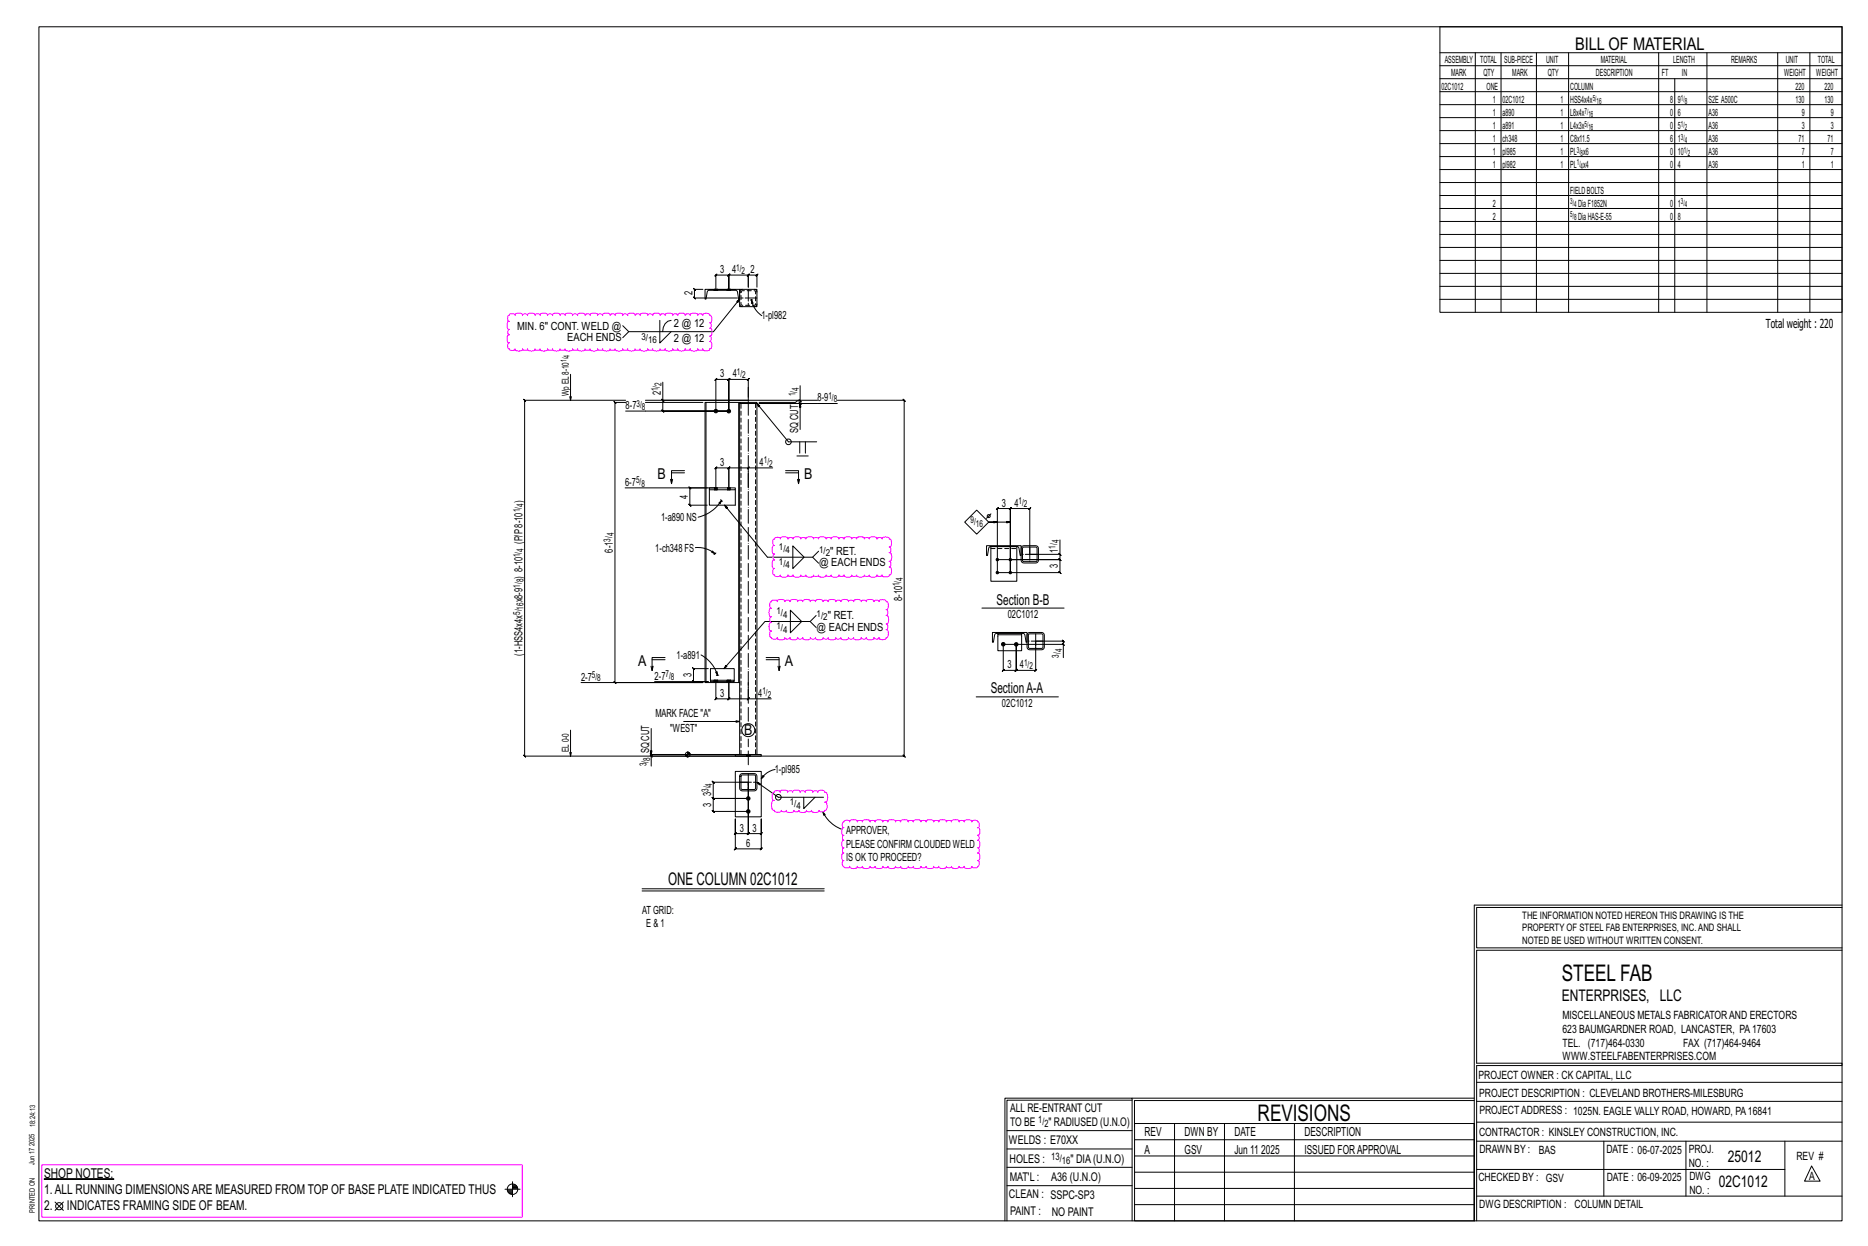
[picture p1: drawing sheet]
<svg xmlns="http://www.w3.org/2000/svg" width="914mm" height="610mm" viewBox="0 0 914 610" stroke-linecap="round" stroke-linejoin="round" font-family="sans-serif">
<g fill="#000" stroke="#000" stroke-width=".49">
<path d="M22 577h34z"/>
<circle cx="350" cy="201" r=".9"/>
<circle cx="357" cy="201" r=".9"/>
<circle cx="488" cy="274" r=".6"/>
<circle cx="495" cy="274" r=".6"/>
<circle cx="488" cy="280" r=".6"/>
<circle cx="495" cy="280" r=".6"/>
<circle cx="491" cy="315" r=".9"/>
<circle cx="497" cy="315" r=".9"/>
<circle cx="366" cy="391" r=".9"/>
<circle cx="366" cy="397" r=".9"/>
</g>
<g fill="none" stroke="#000" stroke-width=".49">
<path d="M19 13h883v584h-883zM705 13h197v140h-197zM705 26h197M705 32h197M705 39h197M722 26v127M735 26v127M752 26v127M768 26v127M812 26v127M820 39v114M836 26v127"/>
<path d="M870 26v127M886 26v127M705 45h197M705 51h197M705 58h197M705 64h197M705 70h197M705 77h197M705 83h197M705 89h197M705 96h197M705 102h197"/>
<path d="M705 108h197M705 115h197M705 121h197M705 127h197M705 134h197M323 157v11l6-6M329 157a5 5 0 0 0-5 5M344 142h-4l-1-1 1 1v4l-1-1 1 1h21M345 142h17v4l-1-3-1-1h-13l-1 4h-1zM350 142h.1M351 142h.1M356 142h.1"/>
<path d="M358 142h.1M362 142h9v8h-9zM362 146l-13 16h-41l-3-3M367 147h1M368 147l1 1-1 1zM368 147a12 12 0 0 0 5 7M368 147h.1M371 141v-6v-1l-1 1h1h-5l1-1-1 1v6v-6l1-1-1 1h-9v-1l-1 1h1v7v-7v-1l-1 1h1h-7l1-1-1 1v7M705 140h197M705 146h197M308 162l-3 3M279 183v13"/>
<path d="M306 196h-49l-1-1 1 1v174l-1-1 1 1h109M306 197h-5v-1l1 1h-1v137v-1l1 1h-1h43h-60M316 196h84M316 197h28M324 195l1 1zM324 187v9h42v-10l1-1-1 1h-9v-1l-1 1h1v15v-15v-1l-1 1h1h-7l1-1-1 1v15M324 196v5l1 1-1-1h33h-51M346 197h-1v137h1M362 197h-16v137h16M362 197h9h-9zM362 197v137M362 197v172"/>
<path d="M363 197h6M391 196l1 1zM392 189v7h-2l-1 1h-17M392 196v1h-1l1 1v-1h-20h38M392 197v13M410 196h33l-1-1 1 1v174l-1-1 1 1h-77M391 216v6M394 216v6M400 216h-14l-15-19 1 2h-1v-2v172M328 235l1 2M329 231h6M335 230h-6v7v-2"/>
<path d="M346 239h-8l-1-1 1 1v8h-1l1 1v-1h8M347 239h13v1h-13zM347 240v7h13v-7M350 239h.1M350 240h.1M351 239h.1M351 240h.1M356 239h.1M356 240h.1M357 239h.1M357 240h.1M366 229l1-1-1 1z"/>
<path d="M366 229h-9v-1l-1 1h1v10v-10v-1l-1 1h1h-7l1-1-1 1v10h-44M378 229h-12v10M385 230h6v7v-2M385 231h6M390 223h6M390 235l1 2M352 246l1-1-1 2zM353 244v1M353 245a18 18 0 0 1-11 8M353 245h1M355 247l21 26h22l3-3M478 250l6 5-6 6-6-6z"/>
<path d="M485 251l-2 3M488 255h-4h11M340 268a13 13 0 0 1 10 3M349 270l1 1-2-1zM350 271h-1M350 271h.1M388 267l6 6-6 5zM398 273l3 3M483 267h17v5h-1v-4l-1-1-13 1-2 4zM485 267v17h13v-17M500 267h8v8h-8zM501 268h6v7h-6z"/>
<path d="M518 271l1 1zM519 264v7h-15v-22l1-1-1 1h-9v-1l-1 1h1v31v-31v-1l-1 1h1h-7l1-1-1 1v31h31v1l-1-1h1v-6l-1-1 1 1h-31M519 271v3l-1-1 1 1h-24M387 299l5 5-5 6zM481 298h40M397 304l3 3M400 301l-3 3h-23l-20 23M486 309h17v5h-1v-4h-1h-14l-1 4zM488 310v1h12v-1M488 311v7h12v-7M503 310h8v8h-8zM504 310h6v7h-6z"/>
<path d="M520 315l1 1zM521 315v-1l-1-1 1 1h-14v14v-1l-1 1h1h-10l1-1-1 1v-13v13l1-1-1 1h-6l1-1-1 1v-13h30v7M319 326v2M319 323h7M326 322h-7v6l1-2M343 320a17 17 0 0 1 8 10M347 327h-8l1 1-1-1v6l1 1-1-1h8h-27M348 333h11h-11zM348 333v-6h11v6M350 333h.1M350 329h1v1zM350 333v9l1-1-1 1h7h-1l1-1v1v-9v9h-1l1-1v1h9"/>
<path d="M351 330h.1M351 333h.1M352 330h-1M356 333h.1M358 333h.1M366 334v8h12M375 322h6v6l1-2M375 323h6M381 326v2M279 357v13M319 356v13M335 353h27"/>
<path d="M366 342l1-1zM478 341h40M318 369l1 1zM335 369h9M336 369h1M336 370h1M337 368v3M337 369h1M337 368h1M337 368h.1M360 369h13v1h-13zM360 377h13v23h-13z"/>
<path d="M362 379h8v8h-8zM363 379h7v7h-7zM365 369h.1M365 370h.1M366 370h-47v5M366 369h-47h-1l1 1v-1v1M367 369h.1M367 370h.1M373 379l1 1-1 1zM379 376a11 11 0 0 0-6 5M366 383v25l1-1-1 1h7h-1l1-1v1v-7v14l-1 1 1-1h-13l-1 1 1-1v-14v7h-1l1-1v1h6l1-1-1 1zM366 383h-17v-1l1 1h-1v8v-1l1 1h-1h17h-17v-1l1 1h-1v6v-1l1 1h-1h17"/>
<path d="M371 383l10 7h22M393 390v6l6-6M403 397l1 2h-1zM403 397a17 17 0 0 0 9 9M314 435h89M314 436h89M722 443v154M722 443h180M902 444h-179v20h179M902 465h-179v55h179v1h-179v76M554 538h-61v59M554 537h168"/>
<path d="M722 538h-167v13M723 539h179M723 530h179M493 553h61M555 550h167v47h-167zM555 558h167M575 550v47M599 550v47M634 550v47M723 549h179M723 558h179M785 558v27"/>
<path d="M825 558v27M874 558v27M251 578v8M251 580h1M493 571h61M493 562h61M555 573h167M555 566h167M723 572h151M887 570l4 8h-8zM27 588l4 4M31 588l-4 4"/>
<path d="M247 582h8M248 582h3M248 583h3M249 583h2M249 584h2M251 581h2M251 580h2M492 597v-60h62v60M493 580h61M555 589h167M555 581h167M723 585h179"/>
<circle cx="386" cy="216" r="1.4"/>
<circle cx="484" cy="253" r=".7"/>
<circle cx="366" cy="357" r="3"/>
<circle cx="337" cy="369" r="1.2"/>
<circle cx="381" cy="390" r="1.4"/>
<circle cx="29" cy="590" r="1.8"/>
<circle cx="251" cy="582" r="2.6"/>
</g>
<path d="M249 154a2 2 0 0 1 3 0 2.1 2.1 0 0 1 4 0 1.4 1.4 0 0 1 2 0 2.1 2.1 0 0 1 4 0 1.4 1.4 0 0 1 2 0 2.1 2.1 0 0 1 4 0 1.5 1.5 0 0 1 3 0 2.1 2.1 0 0 1 3 0 1.5 1.5 0 0 1 3 0 2.1 2.1 0 0 1 3 0 1.5 1.5 0 0 1 3 0 2.1 2.1 0 0 1 3 0 1.5 1.5 0 0 1 3 0 2.1 2.1 0 0 1 4 0 1.4 1.4 0 0 1 2 0 2.1 2.1 0 0 1 4 0 1.4 1.4 0 0 1 2 0 2.1 2.1 0 0 1 4 0 1.4 1.4 0 0 1 2 0 2.1 2.1 0 0 1 4 0 1.4 1.4 0 0 1 2 0 2.1 2.1 0 0 1 4 0 1.5 1.5 0 0 1 3 0 2.1 2.1 0 0 1 3 0 1.5 1.5 0 0 1 3 0 2.1 2.1 0 0 1 3 0 1.5 1.5 0 0 1 3 0 2.1 2.1 0 0 1 3 0 1.5 1.5 0 0 1 3 0 2.1 2.1 0 0 1 4 0 1.4 1.4 0 0 1 2 0 2.2 2.2 0 0 1 4 0v2v2h-1l1 1-1 2h1l1 1-1 2h-1l1 1v2a2.6 2.6 0 0 1-1 4l-1 1-2-1h-1h-1h-1l-1 1-2-1h-1h-2l-1 1-2-1h-1h-2l-2 1-1-1h-2h-1l-2 1-1-1h-2h-1l-2 1-1-1h-1h-1h-1l-2 1-2-1h-1h-1l-2 1-2-1h-1h-1h-1l-1 1-2-1h-1h-1h-1l-1 1-2-1h-1h-2l-1 1-2-1h-1h-2l-2 1-1-1h-2h-1l-2 1-1-1h-2h-1l-2 1-1-1h-1h-1h-1l-2 1-2-1h-1h-1l-2 1-2-1a2.1 2.1 0 0 1-3 0 2.1 2.1 0 0 1 0-3 2.2 2.2 0 0 1 0-4 1.5 1.5 0 0 1 0-3 2.2 2.2 0 0 1 0-4zM379 264a2.1 2.1 0 0 1 3 0 2.1 2.1 0 0 1 4 0 1.4 1.4 0 0 1 2 0 2.1 2.1 0 0 1 4 0 1.4 1.4 0 0 1 2 0 2.1 2.1 0 0 1 4 0 1.5 1.5 0 0 1 3 0 2.1 2.1 0 0 1 3 0 1.5 1.5 0 0 1 3 0 2.1 2.1 0 0 1 4 0 1.4 1.4 0 0 1 2 0 2.1 2.1 0 0 1 4 0 1.4 1.4 0 0 1 2 0 2.1 2.1 0 0 1 4 0 1.5 1.5 0 0 1 3 0 2.1 2.1 0 0 1 3 0 1.5 1.5 0 0 1 3 0 2.3 2.3 0 0 1 4 0v2v1l-1 1a1.6 1.6 0 0 1 0 2 2.5 2.5 0 0 1 0 5 1.6 1.6 0 0 1 0 2 2.5 2.5 0 0 1 0 5h-1h-2v-1a1.5 1.5 0 0 1-3 0 2.1 2.1 0 0 1-3 0 1.5 1.5 0 0 1-3 0 2.1 2.1 0 0 1-4 0 1.4 1.4 0 0 1-2 0 2.1 2.1 0 0 1-4 0 1.4 1.4 0 0 1-2 0 2.1 2.1 0 0 1-4 0 1.5 1.5 0 0 1-3 0 2.1 2.1 0 0 1-3 0 1.5 1.5 0 0 1-3 0 2.1 2.1 0 0 1-4 0 1.4 1.4 0 0 1-2 0 2.1 2.1 0 0 1-4 0 1.4 1.4 0 0 1-2 0 2.1 2.1 0 0 1-4 0 2.1 2.1 0 0 1-3 0 2.1 2.1 0 0 1 0-3 2.4 2.4 0 0 1 0-4 1.6 1.6 0 0 1 0-3 2.4 2.4 0 0 1 0-4l-1-1zM377 295a2.1 2.1 0 0 1 3-1 2.1 2.1 0 0 1 4 0 1.5 1.5 0 0 1 3 0 2.1 2.1 0 0 1 3 0 1.5 1.5 0 0 1 3 0 2.1 2.1 0 0 1 4 0 1.4 1.4 0 0 1 2 0 2.1 2.1 0 0 1 4 0 1.4 1.4 0 0 1 2 0 2.1 2.1 0 0 1 4 0 1.5 1.5 0 0 1 3 0 2.1 2.1 0 0 1 3 0 1.5 1.5 0 0 1 3 0 2.1 2.1 0 0 1 4 0 1.4 1.4 0 0 1 2 0 2.1 2.1 0 0 1 4 0 1.4 1.4 0 0 1 2 0 2.3 2.3 0 0 1 4 0l1 2v2h-1a1.6 1.6 0 0 1 0 3 2.4 2.4 0 0 1 0 4 1.6 1.6 0 0 1 0 3 2.5 2.5 0 0 1 0 4l-2 1h-1l-1-1a1.4 1.4 0 0 1-2 0 2.1 2.1 0 0 1-4 0 1.4 1.4 0 0 1-2 0 2.1 2.1 0 0 1-4 0 1.5 1.5 0 0 1-3 0 2.1 2.1 0 0 1-3 0 1.5 1.5 0 0 1-3 0 2.1 2.1 0 0 1-4 0 1.4 1.4 0 0 1-2 0 2.1 2.1 0 0 1-4 0 1.4 1.4 0 0 1-2 0 2.1 2.1 0 0 1-4 0 1.5 1.5 0 0 1-3 0 2.1 2.1 0 0 1-3 0 1.5 1.5 0 0 1-3 0 2.1 2.1 0 0 1-4 0 2.1 2.1 0 0 1-2 0 2.1 2.1 0 0 1 0-3 2.4 2.4 0 0 1 0-4 1.6 1.6 0 0 1 0-3 2.4 2.4 0 0 1 0-4l-1-1zM378 388a2.7 2.7 0 0 1 4-1v1a2.1 2.1 0 0 1 4 0 1.4 1.4 0 0 1 2 0 2.1 2.1 0 0 1 4 0 1.4 1.4 0 0 1 2 0 2.1 2.1 0 0 1 4 0 1.4 1.4 0 0 1 2 0 2 2 0 0 1 4 0 2.7 2.7 0 0 1 0 4 2.5 2.5 0 0 1 0 4 2.5 2.5 0 0 1-3 1v-1a2.1 2.1 0 0 1-4 0 1.4 1.4 0 0 1-2 0 2.1 2.1 0 0 1-4 0 1.4 1.4 0 0 1-2 0 2.1 2.1 0 0 1-4 0 1.5 1.5 0 0 1-3 0 1.9 1.9 0 0 1-3 0 2.7 2.7 0 0 1 0-4l-1-1zM413 402l2-1 1 1a2.1 2.1 0 0 1 4 0 1.4 1.4 0 0 1 2 0 2.1 2.1 0 0 1 4 0 1.4 1.4 0 0 1 2 0 2.1 2.1 0 0 1 4 0 1.5 1.5 0 0 1 3 0 2.1 2.1 0 0 1 3 0 1.5 1.5 0 0 1 3 0 2.1 2.1 0 0 1 4 0 1.4 1.4 0 0 1 2 0 2.1 2.1 0 0 1 4 0 1.4 1.4 0 0 1 2 0 2.1 2.1 0 0 1 4 0 1.5 1.5 0 0 1 3 0 2.1 2.1 0 0 1 3 0 1.5 1.5 0 0 1 3 0 2.1 2.1 0 0 1 4 0 1.4 1.4 0 0 1 2 0 2.1 2.1 0 0 1 4 0 2 2 0 0 1 3 0 2 2 0 0 1 0 3 2.1 2.1 0 0 1 0 4 1.4 1.4 0 0 1 0 2 2.1 2.1 0 0 1 0 4 1.4 1.4 0 0 1 0 2 2.1 2.1 0 0 1 0 4 2 2 0 0 1 0 3 2 2 0 0 1-3 0 2.1 2.1 0 0 1-4 0 1.4 1.4 0 0 1-2 0 2.1 2.1 0 0 1-4 0 1.5 1.5 0 0 1-3 0 2.1 2.1 0 0 1-3 0 1.5 1.5 0 0 1-3 0 2.1 2.1 0 0 1-4 0 1.4 1.4 0 0 1-2 0 2.1 2.1 0 0 1-4 0 1.4 1.4 0 0 1-2 0 2.1 2.1 0 0 1-4 0 1.5 1.5 0 0 1-3 0 2.1 2.1 0 0 1-3 0 1.5 1.5 0 0 1-3 0 2.1 2.1 0 0 1-4 0 1.4 1.4 0 0 1-2 0 2.1 2.1 0 0 1-4 0 1.4 1.4 0 0 1-2 0 2.1 2.1 0 0 1-4 0 2 2 0 0 1-3 0 2 2 0 0 1 0-3 2.1 2.1 0 0 1 0-4 1.4 1.4 0 0 1 0-2 2.1 2.1 0 0 1 0-4 1.4 1.4 0 0 1 0-2 2.1 2.1 0 0 1 0-4 2 2 0 0 1 0-3zM21 570h235v26h-235z" fill="none" stroke="#f0f" stroke-width=".5"/>
<g fill="none" stroke="#000" stroke-width=".49" stroke-dasharray="2 1.4">
<path d="M350 142h.1M350 142h1M351 142h.1M356 142h.1M356 142h1zM357 142h.1M357 142h1M358 142h.1M362 149l1 1M363 143h-1M363 142h7v7h-7zM363 142h-1v1h1"/>
<path d="M369 150l2-1M371 143l-2-1M370 197v172M350 239v1M350 239h.1M350 239l1 1zM350 240h.1M351 239v1M351 239h.1M351 240h.1M351 240v-1M356 239v1"/>
<path d="M356 239h.1M357 239l-1 1M357 239v1zM357 240h.1M357 239v1M357 239h.1M357 240v-1M485 268h13M350 333h.1M350 333h1M351 333h.1M356 333h.1"/>
<path d="M356 333h1zM357 333h.1M357 333h1M358 333h.1M362 380h1zM363 369v-172M365 369h.1M365 369v1M365 370h.1M366 370v-1M366 369v1zM366 370l1-1"/>
<path d="M366 369h1M367 370v-1M367 370h.1"/>
</g>
<path d="M366 353v-164M366 374v-12" fill="none" stroke="#000" stroke-width=".49" stroke-dasharray="6.8 1 0 1"/>
<path d="M366 142v8M371 146h-9M504 268v7M508 271h-7M507 310v7M511 314h-8M366 378v9M362 383h9" fill="none" stroke="#000" stroke-width=".49" stroke-dasharray="5.8 1 1 1"/>
<g font-size="11.2">
<text x="764" y="480">STEEL FAB</text>
<text x="616" y="548">REVISIONS</text>
</g>
<g font-size="8.6">
<text x="771" y="24">BILL OF MATERIAL</text>
<text x="327" y="433">ONE COLUMN 02C1012</text>
</g>
<g font-size="7.9">
<text x="765" y="490">ENTERPRISES, LLC</text>
<text x="846" y="569">25012</text>
<text x="841" y="581">02C1012</text>
</g>
<g font-size="7.3">
<text x="322" y="234">B</text>
<text x="394" y="234">B</text>
<text x="488" y="296">Section B-B</text>
<text x="312" y="326">A</text>
<text x="384" y="326">A</text>
<text x="485" y="339">SectionA-A</text>
<text x="364" y="360">B</text>
</g>
<g font-size="6.6">
<text x="22" y="576">SHOP NOTES:</text>
<text x="22" y="584">1.ALL RUNNING DIMENSIONSARE MEASURED FROM TOP OF BASE PLATE INDICATED THUS</text>
<text x="22" y="592">2.</text>
<text x="33" y="592">INDICATES FRAMING SIDE OF BEAM.</text>
</g>
<g font-size="6.1">
<text x="864" y="161">Total weight : 220</text>
<text x="560" y="556">REV</text>
<text x="580" y="556">DWN BY</text>
<text x="604" y="556">DATE</text>
<text x="639" y="556">DESCRIPTION</text>
<text x="560" y="564">A</text>
<text x="580" y="564">GSV</text>
<text x="604" y="564">Jun 11</text>
<text x="617" y="564">2025</text>
<text x="639" y="564">ISSUED FORAPPROVAL</text>
</g>
<g font-size="5.9">
<text x="494" y="560">WELDS : E70XX</text>
<text x="494" y="569">HOLES :</text>
<text x="524" y="569">&quot; DIA(U.N.O)</text>
<text x="494" y="578">MAT'L :</text>
<text x="515" y="578">A36 (U.N.O)</text>
<text x="494" y="586">CLEAN : SSPC-SP3</text>
<text x="495" y="595">PAINT :</text>
<text x="515" y="595">NO PAINT</text>
</g>
<g font-size="5.8">
<text x="494" y="544">ALL RE-ENTRANT CUT</text>
<text x="494" y="551">TO BE</text>
<text x="513" y="551">&quot; RADIUSED (U.N.O)</text>
</g>
<g font-size="5.6">
<text x="765" y="499">MISCELLANEOUS METALS FABRICATORAND ERECTORS</text>
<text x="765" y="505">623 BAUMGARDNER ROAD, LANCASTER, PA17603</text>
<text x="765" y="512">TEL. (717)464-0330</text>
<text x="824" y="512">FAX (717)464-9464</text>
<text x="765" y="519">WWW.STEELFABENTERPRISES.COM</text>
<text x="724" y="528">PROJECT OWNER : CK CAPITAL, LLC</text>
<text x="724" y="537">PROJECT DESCRIPTION : CLEVELAND BROTHERS-MILESBURG</text>
<text x="724" y="545">PROJECTADDRESS : 1025N. EAGLE VALLY ROAD, HOWARD, PA16841</text>
<text x="724" y="556">CONTRACTOR : KINSLEY CONSTRUCTION, INC.</text>
<text x="724" y="564">DRAWN BY :</text>
<text x="753" y="564">BAS</text>
<text x="786" y="564">DATE : 06-07-2025</text>
<text x="827" y="564">PROJ.</text>
<text x="879" y="568">REV #</text>
<text x="827" y="571">NO. :</text>
<text x="724" y="578">CHECKED BY : GSV</text>
<text x="787" y="578">DATE : 06-09-2025</text>
<text x="827" y="578">DWG</text>
<text x="886" y="578">A</text>
<text x="827" y="584">NO. :</text>
<text x="724" y="591">DWG DESCRIPTION : COLUMN DETAIL</text>
</g>
<g font-size="5.5">
<text x="353" y="134">3</text>
<text x="358" y="134">4</text>
<text x="367" y="134">2</text>
<text x="339" y="145" transform="rotate(-90 339 145)">2</text>
<text x="253" y="161">MIN. 6&quot; CONT. WELD @</text>
<text x="330" y="160">2 @ 12</text>
<text x="373" y="156">1-pl982</text>
<text x="278" y="167">EACH ENDS</text>
<text x="330" y="167">2 @ 12</text>
<text x="353" y="185">3</text>
<text x="359" y="185">4</text>
<text x="323" y="193" transform="rotate(-90 323 193)">2</text>
<text x="400" y="196">8-9</text>
<text x="306" y="200">8-7</text>
<text x="391" y="212" transform="rotate(-90 391 212)">SQ CUT</text>
<text x="353" y="228">3</text>
<text x="372" y="228">4</text>
<text x="306" y="238">6-7</text>
<text x="337" y="244" transform="rotate(-90 337 244)">4</text>
<text x="256" y="246" transform="rotate(-90 256 246)">)</text>
<text x="490" y="248">3</text>
<text x="497" y="248">4</text>
<text x="324" y="255">1-a890 NS</text>
<text x="256" y="266" transform="rotate(-90 256 266)">(P/P8-10</text>
<text x="321" y="270">1-ch348 FS</text>
<text x="300" y="270" transform="rotate(-90 300 270)">6-1</text>
<text x="406" y="272">&quot; RET.</text>
<text x="518" y="271" transform="rotate(-90 518 271)">1</text>
<text x="401" y="277">@ EACH ENDS</text>
<text x="518" y="278" transform="rotate(-90 518 278)">3</text>
<text x="256" y="283" transform="rotate(-90 256 283)">) 8-10</text>
<text x="256" y="295" transform="rotate(-90 256 295)">x8-9</text>
<text x="442" y="294" transform="rotate(-90 442 294)">8-10</text>
<text x="405" y="303">&quot; RET.</text>
<text x="493" y="302">02C1012</text>
<text x="400" y="309">@ EACH ENDS</text>
<text x="256" y="321" transform="rotate(-90 256 321)">(1-HSS4x4x</text>
<text x="331" y="322">1-a891</text>
<text x="493" y="327">3</text>
<text x="499" y="327">4</text>
<text x="284" y="333">2-7</text>
<text x="320" y="332">2-7</text>
<text x="338" y="331" transform="rotate(-90 338 331)">3</text>
<text x="353" y="341">3</text>
<text x="371" y="341">4</text>
<text x="490" y="346">02C1012</text>
<text x="321" y="351">MARK FACE &quot;A&quot;</text>
<text x="328" y="358">&quot;WEST&quot;</text>
<text x="318" y="369" transform="rotate(-90 318 369)">SQ CUT</text>
<text x="379" y="378">1-pl985</text>
<text x="348" y="389" transform="rotate(-90 348 389)">3</text>
<text x="348" y="395" transform="rotate(-90 348 395)">3</text>
<text x="362" y="407">3</text>
<text x="368" y="407">3</text>
<text x="414" y="408">APPROVER,</text>
<text x="365" y="414">6</text>
<text x="414" y="415">PLEASE CONFIRM CLOUDED WELD</text>
<text x="414" y="421">IS OKTO PROCEED?</text>
<text x="314" y="447">AT GRID:</text>
<text x="316" y="454">E &amp; 1</text>
</g>
<g font-size="5">
<text x="745" y="450">THE INFORMATION NOTED HEREON THIS DRAWING IS THE</text>
<text x="745" y="456">PROPERTY OF STEEL FAB ENTERPRISES, INC.AND SHALL</text>
<text x="745" y="462">NOTED BE USED WITHOUT WRITTEN CONSENT.</text>
<text x="508" y="550">1/</text>
<text x="511" y="551">2</text>
<text x="515" y="568">13/</text>
<text x="520" y="570">16</text>
</g>
<g font-size="4.9">
<text x="707" y="31">ASSEMBLY</text>
<text x="725" y="31">TOTAL</text>
<text x="736" y="31">SUB-PIECE</text>
<text x="757" y="31">UNIT</text>
<text x="784" y="31">MATERIAL</text>
<text x="819" y="31">LENGTH</text>
<text x="847" y="31">REMARKS</text>
<text x="874" y="31">UNIT</text>
<text x="890" y="31">TOTAL</text>
<text x="710" y="37">MARK</text>
<text x="726" y="37">QTY</text>
<text x="740" y="37">MARK</text>
<text x="758" y="37">QTY</text>
<text x="781" y="37">DESCRIPTION</text>
<text x="814" y="37">FT</text>
<text x="823" y="37">IN</text>
<text x="873" y="37">WEIGHT</text>
<text x="889" y="37">WEIGHT</text>
<text x="706" y="44">02C1012</text>
<text x="728" y="44">ONE</text>
<text x="769" y="44">COLUMN</text>
<text x="879" y="44">220</text>
<text x="893" y="44">220</text>
<text x="731" y="50">1</text>
<text x="736" y="50">02C1012</text>
<text x="764" y="50">1</text>
<text x="769" y="50">HSS4x4x</text>
<text x="818" y="50">8</text>
<text x="821" y="50">9</text>
<text x="836" y="50">S2E A500C</text>
<text x="879" y="50">130</text>
<text x="893" y="50">130</text>
<text x="731" y="57">1</text>
<text x="736" y="57">a890</text>
<text x="764" y="57">1</text>
<text x="769" y="57">L8x4x</text>
<text x="818" y="57">0</text>
<text x="821" y="57">6</text>
<text x="836" y="57">A36</text>
<text x="882" y="57">9</text>
<text x="896" y="57">9</text>
<text x="731" y="63">1</text>
<text x="736" y="63">a891</text>
<text x="764" y="63">1</text>
<text x="769" y="63">L4x3x</text>
<text x="818" y="63">0</text>
<text x="821" y="63">5</text>
<text x="836" y="63">A36</text>
<text x="882" y="63">3</text>
<text x="896" y="63">3</text>
<text x="731" y="69">1</text>
<text x="736" y="69">ch348</text>
<text x="764" y="69">1</text>
<text x="769" y="69">C8x11.5</text>
<text x="818" y="69">6</text>
<text x="821" y="69">1</text>
<text x="836" y="69">A36</text>
<text x="880" y="69">71</text>
<text x="895" y="69">71</text>
<text x="731" y="76">1</text>
<text x="736" y="76">pl985</text>
<text x="764" y="76">1</text>
<text x="769" y="76">PL x6</text>
<text x="818" y="76">0</text>
<text x="821" y="76">10</text>
<text x="836" y="76">A36</text>
<text x="882" y="76">7</text>
<text x="896" y="76">7</text>
<text x="731" y="82">1</text>
<text x="736" y="82">pl982</text>
<text x="764" y="82">1</text>
<text x="769" y="82">PL x4</text>
<text x="818" y="82">0</text>
<text x="821" y="82">4</text>
<text x="836" y="82">A36</text>
<text x="882" y="82">1</text>
<text x="896" y="82">1</text>
<text x="769" y="95">FIELDBOLTS</text>
<text x="731" y="101">2</text>
<text x="772" y="101">DiaF1852N</text>
<text x="818" y="101">0</text>
<text x="821" y="101">1</text>
<text x="731" y="107">2</text>
<text x="772" y="107">DiaHAS-E-55</text>
<text x="818" y="107">0</text>
<text x="821" y="107">8</text>
</g>
<g font-size="4.7">
<text x="360" y="132">1/</text>
<text x="363" y="134">2</text>
<text x="314" y="166">3/</text>
<text x="317" y="168">16</text>
<text x="361" y="183">1/</text>
<text x="363" y="185">2</text>
<text x="322" y="191" transform="rotate(-90 322 191)">1/</text>
<text x="324" y="189" transform="rotate(-90 324 189)">2</text>
<text x="391" y="191" transform="rotate(-90 391 191)">4</text>
<text x="278" y="194" transform="rotate(-90 278 194)">Wp EL8-10</text>
<text x="389" y="194" transform="rotate(-90 389 194)">1/</text>
<text x="406" y="195">1/</text>
<text x="408" y="197">8</text>
<text x="312" y="199">3/</text>
<text x="314" y="201">8</text>
<text x="374" y="227">1/</text>
<text x="377" y="228">2</text>
<text x="311" y="236">5/</text>
<text x="314" y="238">8</text>
<text x="255" y="251" transform="rotate(-90 255 251)">1/</text>
<text x="256" y="248" transform="rotate(-90 256 248)">4</text>
<text x="499" y="247">1/</text>
<text x="501" y="248">2</text>
<text x="475" y="256">9/</text>
<text x="478" y="258">16</text>
<text x="300" y="262" transform="rotate(-90 300 262)">4</text>
<text x="256" y="270" transform="rotate(-90 256 270)">4</text>
<text x="299" y="265" transform="rotate(-90 299 265)">3/</text>
<text x="381" y="269">1/</text>
<text x="517" y="269" transform="rotate(-90 517 269)">1/</text>
<text x="518" y="266" transform="rotate(-90 518 266)">4</text>
<text x="255" y="273" transform="rotate(-90 255 273)">1/</text>
<text x="385" y="271">4</text>
<text x="401" y="270">1/</text>
<text x="404" y="272">2</text>
<text x="381" y="276">1/</text>
<text x="385" y="278">4</text>
<text x="255" y="288" transform="rotate(-90 255 288)">1/</text>
<text x="256" y="285" transform="rotate(-90 256 285)">8</text>
<text x="440" y="287" transform="rotate(-90 440 287)">1/</text>
<text x="442" y="284" transform="rotate(-90 442 284)">4</text>
<text x="256" y="298" transform="rotate(-90 256 298)">16</text>
<text x="255" y="301" transform="rotate(-90 255 301)">5/</text>
<text x="380" y="301">1/</text>
<text x="383" y="302">4</text>
<text x="400" y="302">1/</text>
<text x="403" y="303">2</text>
<text x="380" y="308">1/</text>
<text x="383" y="310">4</text>
<text x="518" y="322" transform="rotate(-90 518 322)">3/</text>
<text x="520" y="319" transform="rotate(-90 520 319)">4</text>
<text x="501" y="326">1/</text>
<text x="504" y="327">2</text>
<text x="290" y="332">5/</text>
<text x="292" y="333">8</text>
<text x="326" y="331">7/</text>
<text x="328" y="333">8</text>
<text x="373" y="340">1/</text>
<text x="376" y="341">2</text>
<text x="278" y="368" transform="rotate(-90 278 368)">EL0-0</text>
<text x="317" y="375" transform="rotate(-90 317 375)">3/</text>
<text x="318" y="372" transform="rotate(-90 318 372)">8</text>
<text x="347" y="387" transform="rotate(-90 347 387)">3/</text>
<text x="349" y="385" transform="rotate(-90 349 385)">4</text>
<text x="387" y="394">1/</text>
<text x="390" y="396">4</text>
</g>
<g font-size="4.2">
<text x="780" y="49">5/</text>
<text x="781" y="51">16</text>
<text x="823" y="49">1/</text>
<text x="825" y="51">8</text>
<text x="776" y="56">7/</text>
<text x="778" y="57">16</text>
<text x="776" y="62">5/</text>
<text x="778" y="63">16</text>
<text x="823" y="62">1/</text>
<text x="825" y="63">2</text>
<text x="823" y="68">3/</text>
<text x="825" y="70">4</text>
<text x="772" y="75">3/</text>
<text x="774" y="76">8</text>
<text x="824" y="75">1/</text>
<text x="826" y="76">2</text>
<text x="772" y="81">1/</text>
<text x="774" y="82">4</text>
<text x="769" y="100">3/</text>
<text x="770" y="101">4</text>
<text x="823" y="100">3/</text>
<text x="825" y="101">4</text>
<text x="769" y="106">5/</text>
<text x="770" y="108">8</text>
</g>
<g font-size="4">
<text x="277" y="177" transform="rotate(-90 277 177)">1/</text>
<text x="279" y="175" transform="rotate(-90 279 175)">4</text>
</g>
<g font-size="3.7">
<text x="17" y="551" transform="rotate(-90 17 551)">18:24:13</text>
<text x="17" y="561" transform="rotate(-90 17 561)">2025</text>
<text x="17" y="570" transform="rotate(-90 17 570)">Jun 17</text>
<text x="17" y="593" transform="rotate(-90 17 593)">PRINTED ON</text>
</g>
</svg>
